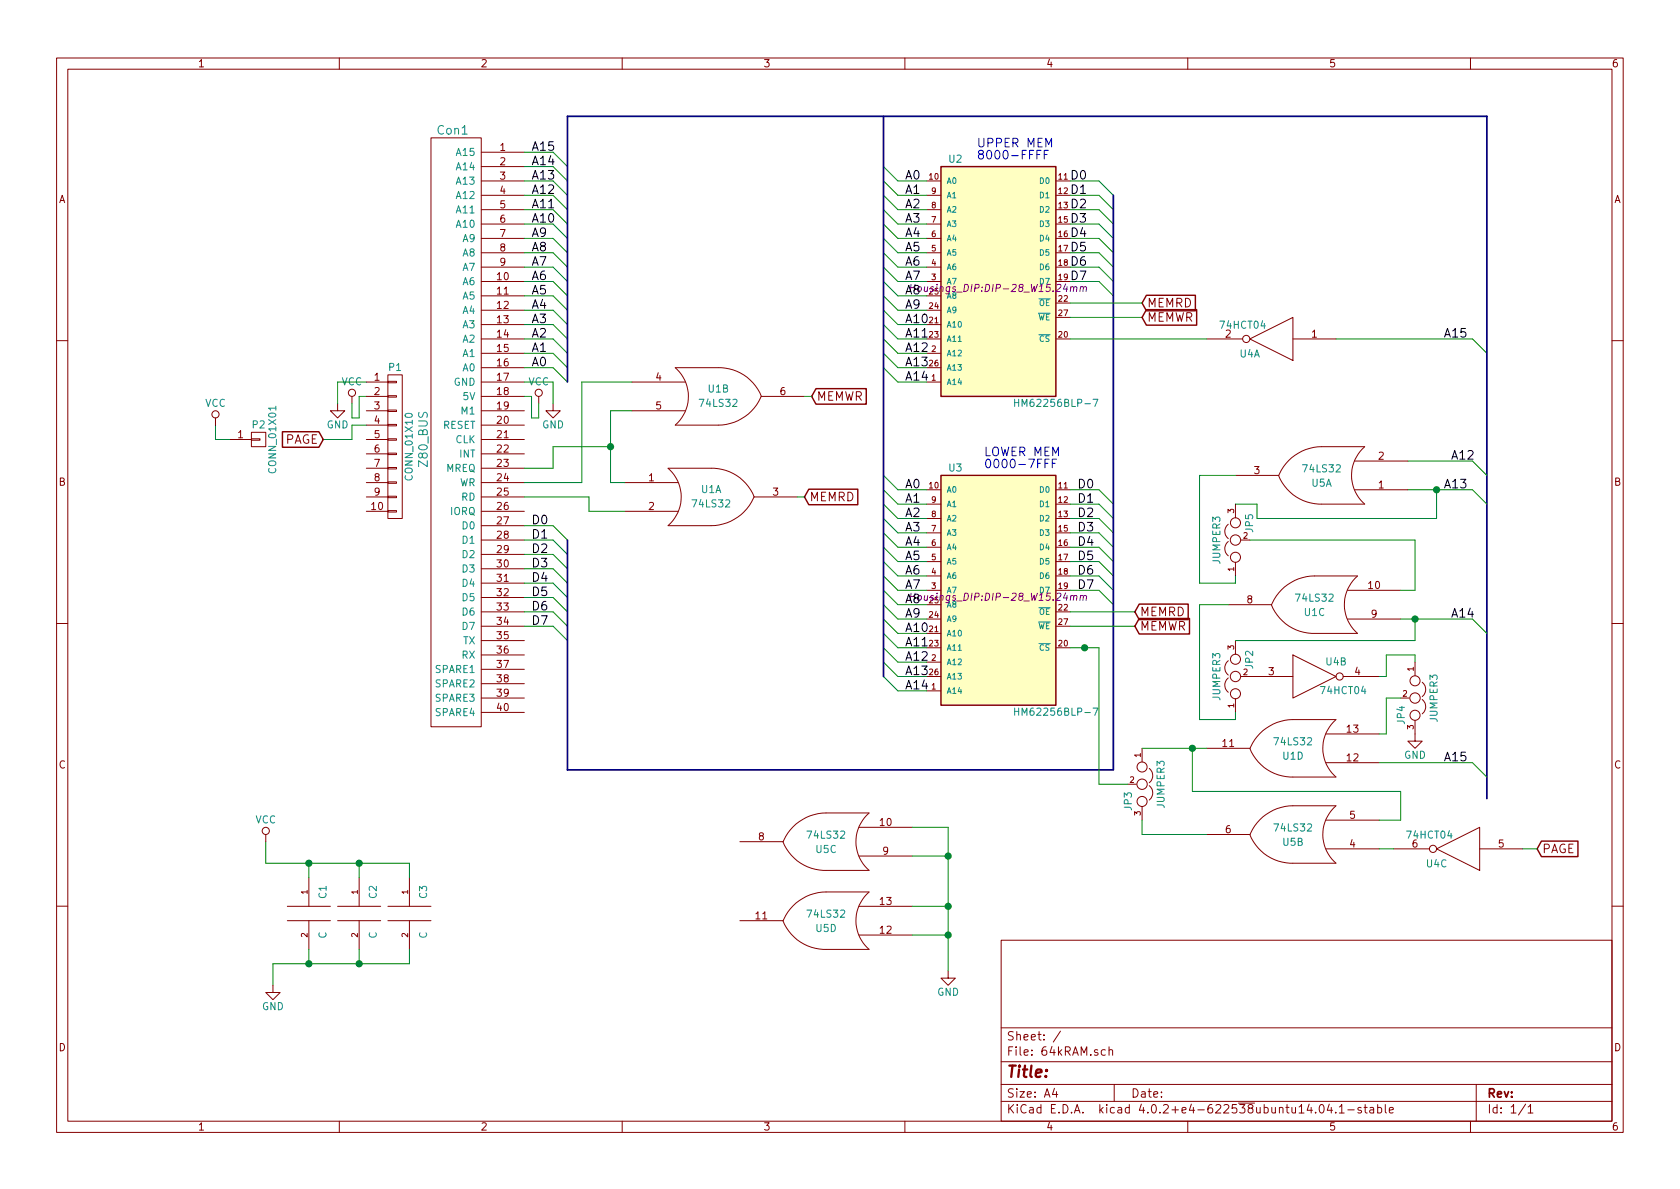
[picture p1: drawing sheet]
<svg xmlns="http://www.w3.org/2000/svg" width="297mm" height="210mm" viewBox="0 0 297 210" stroke-linecap="round" stroke-linejoin="round" font-family="sans-serif">
<g fill="none" stroke="#840000" stroke-width=".18">
<path d="M10 10.3h277v189.9h-277zM12 12.2h273v186.1h-273zM60 10.3v1.9M110 10.3v1.9M160 10.3v1.9M210 10.3v1.9M260 10.3v1.9M76.2 24.4h8.9v104.1h-8.9zM85.1 26.9h7.6M85.1 29.5h7.6M85.1 32h7.6M85.1 34.5h7.6"/>
<path d="M85.1 37.1h7.6M85.1 39.6h7.6M163.8 32h2.6M163.8 34.5h2.6M163.8 37.1h2.6M163.8 39.6h2.6M186.7 32h2.5M186.7 34.5h2.5M186.7 37.1h2.5M186.7 39.6h2.5M85.1 42.2h7.6M85.1 44.7h7.6"/>
<path d="M85.1 47.2h7.6M85.1 49.8h7.6M85.1 52.3h7.6M85.1 54.9h7.6M85.1 57.4h7.6M85.1 59.9h7.6M163.8 42.2h2.6M163.8 44.7h2.6M163.8 47.2h2.6M163.8 54.9h2.6M163.8 57.4h2.6M163.8 59.9h2.6"/>
<path d="M186.7 42.2h2.5M186.7 44.7h2.5M186.7 47.2h2.5M186.7 59.9h2.5M186.7 53.6h2.5M186.7 56.1h2.5M213.4 59.9h6.3M221 59.9l7.6-3.8v7.6zM228.6 59.9h7.6M10 60.2h2M38.1 73.9v1.3M40.6 77.7h3.8"/>
<path d="M44.4 77.6h1.6v.2h-1.6zM44.4 76.4h2.6v2.6h-2.6zM59.7 71.4v1.2h-1.3l1.3 1.3 1.3-1.3h-1.3M62.2 70.1v1.3M64.8 75.2h3.8M64.8 77.7h3.8M64.8 67.6h3.8M64.8 70.1h3.8M64.8 72.6h3.8M68.6 77.6h1.5v.2h-1.5zM68.6 75.1h1.5v.2h-1.5zM68.6 72.5h1.5v.3h-1.5z"/>
<path d="M68.6 70h1.5v.2h-1.5zM68.6 67.4h1.5v.3h-1.5zM68.6 66.3h2.5v25.4h-2.5zM85.1 75.2h7.6M85.1 77.7h7.6M85.1 62.5h7.6M85.1 65h7.6M85.1 67.6h7.6M85.1 70.1h7.6M85.1 72.6h7.6M95.2 70.1v1.3M97.8 71.4v1.2h1.3l-1.3 1.3-1.3-1.3h1.3"/>
<path d="M111.8 67.6h9.4M111.8 72.6h9.4M119.4 65h7.6M119.4 65a6.7 6.7 0 0 1 0 10.2M127 65a8 8 0 0 1 7.6 5.1h7.6M134.6 70.1a8.3 8.3 0 0 1-7.6 5.1h-7.6M163.8 62.5h2.6M163.8 65h2.6M163.8 67.6h2.6M241.3 79a6.7 6.7 0 0 0 0 10.1M241.3 79h-7.6a8.3 8.3 0 0 0-7.6 5.1M285 60.2h2"/>
<path d="M64.8 80.3h3.8M64.8 82.8h3.8M64.8 85.3h3.8M64.8 87.9h3.8M64.8 90.4h3.8M68.6 90.3h1.5v.2h-1.5zM68.6 87.8h1.5v.2h-1.5zM68.6 85.2h1.5v.3h-1.5zM68.6 82.7h1.5v.2h-1.5zM68.6 80.1h1.5v.3h-1.5zM85.1 80.3h7.6M85.1 82.8h7.6"/>
<path d="M85.1 85.3h7.6M85.1 87.9h7.6M85.1 90.4h7.6M85.1 93h7.6M85.1 95.5h7.6M85.1 98h7.6M110.5 85.3h9.4M110.5 90.4h9.4M118.1 82.8h7.6M118.1 82.8a6.7 6.7 0 0 1 0 10.1M125.8 82.8a8 8 0 0 1 7.5 5.1h7.7M133.3 87.9a8.3 8.3 0 0 1-7.6 5.1h-7.6"/>
<path d="M163.8 99.3h2.6M163.8 96.8h2.6M163.8 94.2h2.6M163.8 91.7h2.6M163.8 89.1h2.6M163.8 86.6h2.6M186.7 99.3h2.5M186.7 96.8h2.5M186.7 94.2h2.5M186.7 91.7h2.5M186.7 89.1h2.5M186.7 86.6h2.5"/>
<path d="M217.2 95.8a1.63 1.63 0 0 0 0 2.5M217.2 92.7a1.63 1.63 0 0 0 0 2.5M218.4 84.1h7.7a8 8 0 0 0 7.6 5M218.4 89.1v2.5M218.4 99.4v2.4M233.7 89.1h7.6M239.5 86.6h9.4M239.5 81.5h9.4M10 110.3h2M85.1 100.6h7.6M85.1 103.1h7.6M85.1 105.7h7.6"/>
<path d="M85.1 108.2h7.6M85.1 110.7h7.6M85.1 113.3h7.6M85.1 115.8h7.6M85.1 118.4h7.6M163.8 117.1h2.6M163.8 101.8h2.6M163.8 114.5h2.6M163.8 112h2.6M163.8 109.5h2.6M163.8 119.6h2.6M186.7 108.2h2.5"/>
<path d="M186.7 110.7h2.5M186.7 101.8h2.5M186.7 114.5h2.5M217.2 106.9h7.6a8 8 0 0 0 7.6 5.1M217.2 119.9a1.63 1.63 0 0 0 0 2.5M217.2 116.8a1.63 1.63 0 0 0 0 2.6M218.4 113.3v2.4M221 119.6h7.6M228.6 115.8l7.6 3.8-7.6 3.8zM232.4 112h7.6M237.5 119.6h6.3M238.3 109.5h9.3"/>
<path d="M238.3 104.4h9.3M240 101.9a6.7 6.7 0 0 0 0 10.1M240 101.8h-7.6a8.3 8.3 0 0 0-7.6 5.2M250.2 117.1v2.4M285 110.3h2M85.1 126h7.6M85.1 120.9h7.6M85.1 123.4h7.6M163.8 122.2h2.6M201.9 132.3v2.4M203.2 135.9a1.62 1.62 0 0 1 0 2.5M203.2 138.9a1.62 1.62 0 0 1 0 2.6"/>
<path d="M213.4 132.3h7.6a8 8 0 0 0 7.6 5.1M218.4 123.6v2.4M221 132.4a8.3 8.3 0 0 1 7.6-5.2l7.6 .1a6.7 6.7 0 0 0 0 10.1M228.6 137.4h7.6M234.4 134.9h9.4M234.4 129.8h9.4M250.2 127.4v3.7h1.3l-1.3 1.2-1.3-1.2h1.3M251.5 120.6a1.62 1.62 0 0 1 0 2.6M251.5 123.7a1.62 1.62 0 0 1 0 2.5M47 147.6v1.2M54.6 155.2v5.1M63.5 155.2v5.1"/>
<path d="M72.4 155.2v5.1M130.8 148.8h7.6a8 8 0 0 0 7.6 5.1h7.7M151.9 151.4h9.4M151.9 146.3h9.4M153.6 143.8a6.7 6.7 0 0 0 0 10.1M153.6 157.8a6.7 6.7 0 0 0 0 10.1M153.7 143.8h-7.7a8.3 8.3 0 0 0-7.5 5.1M153.7 157.7h-7.7a8.3 8.3 0 0 0-7.5 5.1M201.9 142.6v2.4M213.4 147.6h7.6a8 8 0 0 0 7.6 5M221 147.6a8.3 8.3 0 0 1 7.6-5.1h7.6a6.7 6.7 0 0 0 0 10.1h-7.6M234.4 150.1h9.4"/>
<path d="M234.4 145h9.4M246.4 150.1h6.3M254 150.1l7.6-3.8v7.6zM261.6 150.1h7.6M10 160.2h2M48.3 174.2v1.3h1.2l-1.2 1.3-1.3-1.3h1.3M50.8 162.8h7.6M50.8 160.3h7.6M54.6 162.8v5.1M59.7 162.8h7.6M59.7 160.3h7.6M63.5 162.8v5.1"/>
<path d="M68.6 162.8h7.6M68.6 160.3h7.6M72.4 162.8v5.1M130.8 162.8h7.6a8 8 0 0 0 7.6 5.1h7.7M151.9 165.3h9.4M151.9 160.3h9.4M167.6 171.7v1.3h1.3l-1.3 1.2-1.2-1.2h1.2M177 166.3h108v32h-108zM285 160.2h2M60 198.3v1.9M110 198.3v1.9M160 198.3v1.9"/>
<path d="M177 194.8h108M177 191.8h108M177 187.8h108M177 181.8h108M186.4 192.5l-.3 1h.9M186.8 193v1M187.5 182.3l-1.3 2M195.4 185.7l-.4-.1-.3 .3 .1 .6 .2 .1 .4-.1M196.1 185.7l.2-.1 .4 .1v.9M196.1 185.1v1.5M197 191.8v3M210 198.3v1.9"/>
<path d="M233.4 195.5l.2-.2a.81 .81 0 0 1 .6 .6 .81 .81 0 0 1-.3 .8l-.1 .1a.79 .79 0 0 1-.4-1.3zM235 195.2l-.3 1.1h.9M235.4 195.8v1M236.2 196.7v.1M236.8 195.8l.4-.5v1.5M236.8 196.8h.9M238.3 196.3h1.1M240.7 195.9a.37 .37 0 0 0-.6 .1l.1 .3 .5 .1v.1l-.2 .3-.4-.1M241.2 195.8h.5M241.4 195.3v1.3l.3 .2M242.2 195.9h.6l.1 .9M242.9 196.2l-.5 .1-.2 .2 .2 .3 .5-.1"/>
<path d="M243.6 195.9l.4-.1 .3 .3-.1 .6h-.6M243.6 195.3v1.5M244.9 195.3v1.3l.2 .2M245.6 196.3l.8-.1-.1-.3-.4-.1-.3 .2 .1 .7h.6M260 198.3v1.9M261 191.8v6.5M269.7 195.2l-1.2 2M270.2 195.8l.4-.5v1.5M270.2 196.8h.8"/>
<circle cx="220.3" cy="59.9" r=".63"/>
<circle cx="38.1" cy="73.3" r=".63"/>
<circle cx="62.2" cy="69.5" r=".63"/>
<circle cx="95.2" cy="69.5" r=".63"/>
<circle cx="218.4" cy="95.5" r=".91"/>
<circle cx="218.4" cy="92.5" r=".89"/>
<circle cx="218.4" cy="98.5" r=".89"/>
<circle cx="218.4" cy="119.6" r=".91"/>
<circle cx="218.4" cy="116.6" r=".89"/>
<circle cx="236.9" cy="119.6" r=".63"/>
<circle cx="201.9" cy="138.7" r=".91"/>
<circle cx="201.9" cy="135.6" r=".89"/>
<circle cx="218.4" cy="122.7" r=".89"/>
<circle cx="250.2" cy="123.4" r=".91"/>
<circle cx="250.2" cy="126.5" r=".89"/>
<circle cx="250.2" cy="120.4" r=".89"/>
<circle cx="47" cy="146.9" r=".63"/>
<circle cx="201.9" cy="141.7" r=".89"/>
<circle cx="253.4" cy="150.1" r=".63"/>
</g>
<g fill="#ffffc2" stroke="#ffffc2" stroke-width=".18">
<path d="M166.4 29.5h20.3v40.6h-20.3z"/>
<path d="M166.4 84.1h20.3v40.6h-20.3z"/>
</g>
<path d="M166.4 29.5h20.3v40.6h-20.3zM202.7 54.8h8.9v2.7h-8.9l-.8-1.4zM202.7 52.2h8.7v2.8h-8.7l-.8-1.4zM49.9 76.3h6.5l.7 1.4-.7 1.4h-6.5zM144.3 68.7h8.9v2.8h-8.9l-.8-1.4zM143 86.5h8.7v2.7h-8.7l-.8-1.3zM166.4 84.1h20.3v40.6h-20.3zM201.4 109.4h8.9v2.7h-8.9l-.7-1.4zM201.4 106.8h8.7v2.8h-8.7l-.7-1.4zM272.5 148.7h6.5v2.8h-6.5l-.7-1.4z" fill="none" stroke="#840000" stroke-width=".25"/>
<path d="M179.4 70.6v1.3M179.4 71.2h.7M193.3 70.6h.8l-.5 1.3M179.4 125.2v1.3M179.4 125.8h.7M193.3 125.2h.8l-.5 1.3" fill="none" stroke="#008484" stroke-width=".18"/>
<path d="M189.9 50.9l.2-.2h.2l.1 .2-.1 .7M191 50.8l.2-.1 .3 .1v.8M191.1 50.7l-.2 .9M191.6 50.9l.2-.2h.2l.1 .2-.1 .7M189.9 105.5l.2-.2h.2l.1 .2-.1 .7M191 105.4l.2-.1 .3 .1v.8M191.1 105.3l-.2 .9M191.6 105.5l.2-.2h.2l.1 .2-.1 .7" fill="none" stroke="#840084" stroke-width=".18"/>
<g fill="none" stroke="#008400" stroke-width=".18">
<path d="M92.7 26.9h5.1l2.5 2.6M92.7 29.5h5.1l2.5 2.5M92.7 32h5.1l2.5 2.5M92.7 34.5h5.1l2.5 2.6M92.7 37.1h5.1l2.5 2.5M92.7 39.6h5.1l2.5 2.6M156.2 29.5l2.5 2.5h5.1M156.2 32l2.5 2.5h5.1M156.2 34.5l2.5 2.6h5.1M156.2 37.1l2.5 2.5h5.1M156.2 39.6l2.5 2.6h5.1M189.2 32h5.1l2.5 2.5"/>
<path d="M189.2 34.5h5.1l2.5 2.6M189.2 37.1h5.1l2.5 2.5M189.2 39.6h5.1l2.5 2.6M92.7 42.2h5.1l2.5 2.5M92.7 44.7h5.1l2.5 2.5M92.7 47.2h5.1l2.5 2.6M92.7 49.8h5.1l2.5 2.5M92.7 52.3h5.1l2.5 2.6M92.7 54.9h5.1l2.5 2.5M92.7 57.4h5.1l2.5 2.5M92.7 59.9h5.1l2.5 2.6M156.2 42.2l2.5 2.5h5.1"/>
<path d="M156.2 44.7l2.5 2.5h5.1M156.2 47.2l2.5 2.6h5.1M156.2 49.8l2.5 2.5h5.1M156.2 52.3l2.5 2.6h5.1M156.2 54.9l2.5 2.5h5.1M156.2 57.4l2.5 2.5h5.1M156.2 59.9l2.5 2.6h5.1M189.2 42.2h5.1l2.5 2.5M189.2 44.7h5.1l2.5 2.5M189.2 47.2h5.1l2.5 2.6M189.2 49.8h5.1l2.5 2.5M189.2 59.9h24.2"/>
<path d="M189.2 56.1h12.7M189.2 53.6h12.7M236.2 59.9h24.1l2.6 2.6M38.1 75.2v2.5h2.5M64.8 67.6h-5.1v3.8M64.8 70.1h-1.3v3.8h-1.3v-2.5M64.8 75.2h-2.6v2.5h-5.1M92.7 62.5h5.1l2.5 2.5M92.7 65h5.1l2.5 2.6M92.7 67.6h5.1v3.8M92.7 70.1h1.3v3.8h1.2v-2.5M107.9 79h-10.1v3.8h-5.1"/>
<path d="M111.8 67.6h-8.9v17.7h-10.2M111.8 72.6h-3.9v12.7h2.6M142.2 70.1h1.3M156.2 62.5l2.5 2.5h5.1M156.2 65l2.5 2.6h5.1M92.7 93h5.1l2.5 2.5M92.7 95.5h5.1l2.5 2.5M92.7 98h5.1l2.5 2.6M92.7 87.9h11.4v2.5h6.4M141 87.9h1.2M156.2 84.1l2.5 2.5h5.1M156.2 86.6l2.5 2.5h5.1"/>
<path d="M156.2 89.1l2.5 2.6h5.1M156.2 91.7l2.5 2.5h5.1M156.2 94.2l2.5 2.6h5.1M156.2 96.8l2.5 2.5h5.1M156.2 99.3l2.5 2.5h5.1M189.2 86.6h5.1l2.5 2.5M189.2 89.1h5.1l2.5 2.6M189.2 91.7h5.1l2.5 2.5M189.2 94.2h5.1l2.5 2.6M189.2 96.8h5.1l2.5 2.5M189.2 99.3h5.1l2.5 2.5M218.4 84.1h-6.3v19h6.3v-1.3"/>
<path d="M221 95.5h29.2v8.9h-2.6M248.9 86.6h11.4l2.6 2.5M248.9 81.5h11.4l2.6 2.6M254 86.6v5.1h-31.8v-2.6h-3.8M92.7 100.6h5.1l2.5 2.5M92.7 103.1h5.1l2.5 2.6M92.7 105.7h5.1l2.5 2.5M92.7 108.2h5.1l2.5 2.5M92.7 110.7h5.1l2.5 2.6M156.2 101.8l2.5 2.6h5.1M156.2 104.4l2.5 2.5h5.1M156.2 106.9l2.5 2.6h5.1"/>
<path d="M156.2 109.5l2.5 2.5h5.1M156.2 112l2.5 2.5h5.1M156.2 114.5l2.5 2.6h5.1M156.2 117.1l2.5 2.5h5.1M156.2 119.6l2.5 2.6h5.1M189.2 108.2h11.5M189.2 110.7h11.5M189.2 101.8h5.1l2.5 2.6M189.2 104.4h5.1l2.5 2.5M189.2 114.5h5.1v24.2h5.1M217.2 106.9h-5.1v20.3h6.3v-1.2M247.6 109.5h12.7l2.6 2.5"/>
<path d="M250.2 117.1v-1.3h-5.1v3.8h-1.3M250.2 109.5v3.8h-31.8M201.9 132.3h11.5M210.8 132.3v7.6h36.8v5.1h-3.8M243.8 134.9h16.5l2.6 2.5M247.6 123.4h-2.5v6.4h-1.3M47 148.8v3.8h25.4v2.6M54.6 152.6v2.6M63.5 152.6v2.6M161.3 146.3h6.3v25.4M161.3 151.4h6.3M201.9 145v2.6h11.5"/>
<path d="M243.8 150.1h2.6M269.2 150.1h2.6M54.6 167.9v2.5M63.5 167.9v2.5M72.4 167.9v2.5h-24.1v3.8M161.3 160.3h6.3M161.3 165.3h6.3"/>
</g>
<path d="M156.2 20.6v99M196.8 34.5v101.6h-96.5v-40.6M100.3 67.6v-47h162.6v120.6" fill="none" stroke="#000084" stroke-width=".3"/>
<g fill="#008400" stroke="#008400" stroke-width=".25">
<circle cx="108" cy="79" r=".51"/>
<circle cx="191.8" cy="114.5" r=".51"/>
<circle cx="167.6" cy="151.4" r=".51"/>
<circle cx="167.6" cy="160.3" r=".51"/>
<circle cx="167.6" cy="165.3" r=".51"/>
<circle cx="54.6" cy="152.6" r=".51"/>
<circle cx="63.5" cy="152.6" r=".51"/>
<circle cx="54.6" cy="170.4" r=".51"/>
<circle cx="63.5" cy="170.4" r=".51"/>
<circle cx="210.8" cy="132.3" r=".51"/>
<circle cx="250.2" cy="109.5" r=".51"/>
<circle cx="254" cy="86.6" r=".51"/>
</g>
<path d="M184.1 26.6h-.8v1.5M184.6 27.3h.5M185.4 26.6h-.8v1.5M184.8 81.9h.5M185.5 81.2h-.7v1.5M186.1 81.9h.5M186.8 81.2h-.7v1.5" fill="none" stroke="#0000c2" stroke-width=".18"/>
<text font-size="2.8" fill="#840000" x="178" y="190.5">Title:</text>
<g font-size="2.1" fill="#008484">
<text x="77.4" y="23.8">Con1</text>
<text x="75.6" y="82.3" transform="rotate(-90 75.6 82.3)">Z80_BUS</text>
</g>
<g font-size="2.1">
<text x="94" y="26.7">A15</text>
<text x="94" y="29.2">A14</text>
<text x="94" y="31.7">A13</text>
<text x="94" y="34.3">A12</text>
<text x="160" y="31.7">A0</text>
<text x="160" y="34.3">A1</text>
<text x="189.2" y="31.7">D0</text>
<text x="189.2" y="34.3">D1</text>
<text x="94" y="36.8">A11</text>
<text x="94" y="39.4">A10</text>
<text x="94" y="41.9">A9</text>
<text x="160" y="36.8">A2</text>
<text x="160" y="39.4">A3</text>
<text x="160" y="41.9">A4</text>
<text x="189.2" y="36.8">D2</text>
<text x="189.2" y="39.4">D3</text>
<text x="189.2" y="41.9">D4</text>
<text x="94" y="44.4">A8</text>
<text x="94" y="47">A7</text>
<text x="160" y="44.4">A5</text>
<text x="160" y="47">A6</text>
<text x="189.2" y="44.4">D5</text>
<text x="189.2" y="47">D6</text>
<text x="94" y="49.5">A6</text>
<text x="94" y="52.1">A5</text>
<text x="160" y="49.5">A7</text>
<text x="160" y="52.1">A8</text>
<text x="189.2" y="49.5">D7</text>
<text x="94" y="54.6">A4</text>
<text x="94" y="57.1">A3</text>
<text x="94" y="59.7">A2</text>
<text x="160" y="54.6">A9</text>
<text x="160" y="57.1">A10</text>
<text x="160" y="59.7">A11</text>
<text x="255.3" y="59.7">A15</text>
<text x="94" y="62.2">A1</text>
<text x="94" y="64.8">A0</text>
<text x="160" y="62.2">A12</text>
<text x="160" y="64.8">A13</text>
<text x="160" y="67.3">A14</text>
<text x="256.5" y="81.3">A12</text>
<text x="160" y="86.4">A0</text>
<text x="160" y="88.9">A1</text>
<text x="190.5" y="86.4">D0</text>
<text x="190.5" y="88.9">D1</text>
<text x="255.3" y="86.4">A13</text>
<text x="94" y="92.7">D0</text>
<text x="94" y="95.2">D1</text>
<text x="160" y="91.4">A2</text>
<text x="160" y="94">A3</text>
<text x="190.5" y="91.4">D2</text>
<text x="190.5" y="94">D3</text>
<text x="94" y="97.8">D2</text>
<text x="94" y="100.3">D3</text>
<text x="160" y="96.5">A4</text>
<text x="160" y="99.1">A5</text>
<text x="160" y="101.6">A6</text>
<text x="190.5" y="96.5">D4</text>
<text x="190.5" y="99.1">D5</text>
<text x="190.5" y="101.6">D6</text>
<text x="94" y="102.9">D4</text>
<text x="94" y="105.4">D5</text>
<text x="94" y="107.9">D6</text>
<text x="160" y="104.1">A7</text>
<text x="160" y="106.7">A8</text>
<text x="190.5" y="104.1">D7</text>
<text x="94" y="110.5">D7</text>
<text x="160" y="109.2">A9</text>
<text x="160" y="111.8">A10</text>
<text x="256.5" y="109.2">A14</text>
<text x="160" y="114.3">A11</text>
<text x="160" y="116.8">A12</text>
<text x="160" y="119.4">A13</text>
<text x="160" y="121.9">A14</text>
<text x="255.3" y="134.6">A15</text>
</g>
<g font-size="2.1" fill="#0000c2">
<text x="172.7" y="26.1">UPPER MEM</text>
<text x="172.7" y="28.2">8000-FFFF</text>
<text x="174" y="80.7">LOWER MEM</text>
<text x="174" y="82.8">0000-7FFF</text>
</g>
<g font-size="2.1" fill="#840000">
<text x="202.8" y="56.9">MEMWR</text>
<text x="202.8" y="54.4">MEMRD</text>
<text x="144.4" y="70.9">MEMWR</text>
<text x="50.2" y="78.5">PAGE</text>
<text x="143.2" y="88.6">MEMRD</text>
<text x="201.6" y="111.5">MEMWR</text>
<text x="201.6" y="109">MEMRD</text>
<text x="272.7" y="150.9">PAGE</text>
<text x="178" y="184">Sheet: /</text>
<text x="178" y="186.7">File: 64kRAM.sch</text>
<text x="178" y="196.9">KiCad E.D.A. kicad 4.0.2+e4-622538ubuntu14.04.1-stable</text>
<text x="178" y="194.1">Size: A4</text>
<text x="200" y="194.1">Date:</text>
<text x="263" y="194.1">Rev:</text>
<text x="263" y="196.9">Id: 1/1</text>
</g>
<g font-size="1.8" fill="#840000">
<text x="35" y="11.9">1</text>
<text x="85" y="11.9">2</text>
<text x="135" y="11.9">3</text>
<text x="185" y="11.9">4</text>
<text x="235" y="11.9">5</text>
<text x="285" y="11.9">6</text>
<text x="88.4" y="26.7">1</text>
<text x="88.4" y="29.2">2</text>
<text x="10.4" y="35.9">A</text>
<text x="88.4" y="31.7">3</text>
<text x="88.4" y="34.3">4</text>
<text x="285.4" y="35.9">A</text>
<text x="88.4" y="36.8">5</text>
<text x="88.4" y="39.4">6</text>
<text x="88.4" y="41.9">7</text>
<text x="88.4" y="44.4">8</text>
<text x="88.4" y="47">9</text>
<text x="87.9" y="49.5">10</text>
<text x="87.9" y="52.1">11</text>
<text x="87.9" y="54.6">12</text>
<text x="87.9" y="57.1">13</text>
<text x="87.9" y="59.7">14</text>
<text x="216.7" y="59.7">2</text>
<text x="231.9" y="59.7">1</text>
<text x="87.9" y="62.2">15</text>
<text x="87.9" y="64.8">16</text>
<text x="66.2" y="67.3">1</text>
<text x="66.2" y="69.8">2</text>
<text x="87.9" y="67.3">17</text>
<text x="87.9" y="69.8">18</text>
<text x="116" y="67.3">4</text>
<text x="137.9" y="69.8">6</text>
<text x="42.1" y="77.5">1</text>
<text x="66.2" y="72.4">3</text>
<text x="66.2" y="74.9">4</text>
<text x="66.2" y="77.5">5</text>
<text x="87.9" y="74.9">20</text>
<text x="87.9" y="77.5">21</text>
<text x="87.9" y="72.4">19</text>
<text x="116" y="72.4">5</text>
<text x="66.2" y="80">6</text>
<text x="66.2" y="82.5">7</text>
<text x="87.9" y="80">22</text>
<text x="87.9" y="82.5">23</text>
<text x="221.8" y="83.8">3</text>
<text x="243.7" y="81.3">2</text>
<text x="10.4" y="85.9">B</text>
<text x="66.2" y="85.1">8</text>
<text x="66.2" y="87.6">9</text>
<text x="87.9" y="85.1">24</text>
<text x="87.9" y="87.6">25</text>
<text x="114.7" y="85.1">1</text>
<text x="136.7" y="87.6">3</text>
<text x="243.7" y="86.4">1</text>
<text x="285.4" y="85.9">B</text>
<text x="65.7" y="90.2">10</text>
<text x="87.9" y="90.2">26</text>
<text x="87.9" y="92.7">27</text>
<text x="87.9" y="95.2">28</text>
<text x="114.7" y="90.2">2</text>
<text x="87.9" y="100.3">30</text>
<text x="87.9" y="97.8">29</text>
<text x="87.9" y="102.9">31</text>
<text x="87.9" y="105.4">32</text>
<text x="87.9" y="107.9">33</text>
<text x="220.5" y="106.7">8</text>
<text x="242" y="104.1">10</text>
<text x="87.9" y="110.5">34</text>
<text x="87.9" y="113">35</text>
<text x="242.5" y="109.2">9</text>
<text x="87.9" y="115.6">36</text>
<text x="87.9" y="118.1">37</text>
<text x="224.3" y="119.4">3</text>
<text x="239.5" y="119.4">4</text>
<text x="87.9" y="125.7">40</text>
<text x="87.9" y="120.6">38</text>
<text x="87.9" y="123.2">39</text>
<text x="238.2" y="129.5">13</text>
<text x="10.4" y="135.9">C</text>
<text x="216.2" y="132.1">11</text>
<text x="238.2" y="134.6">12</text>
<text x="285.4" y="135.9">C</text>
<text x="134.1" y="148.6">8</text>
<text x="155.6" y="146">10</text>
<text x="216.7" y="147.3">6</text>
<text x="238.7" y="149.9">4</text>
<text x="238.7" y="144.8">5</text>
<text x="249.7" y="149.9">6</text>
<text x="264.9" y="149.9">5</text>
<text x="156.1" y="151.1">9</text>
<text x="155.6" y="160">13</text>
<text x="133.7" y="162.6">11</text>
<text x="155.6" y="165.1">12</text>
<text x="10.4" y="185.9">D</text>
<text x="285.4" y="185.9">D</text>
<text x="35" y="199.9">1</text>
<text x="85" y="199.9">2</text>
<text x="135" y="199.9">3</text>
<text x="185" y="199.9">4</text>
<text x="235" y="199.9">5</text>
<text x="285" y="199.9">6</text>
</g>
<g font-size="1.8" fill="#008484">
<text x="80.8" y="27.6">A15</text>
<text x="167.8" y="28.7">U2</text>
<text x="80.8" y="30.1">A14</text>
<text x="80.8" y="32.6">A13</text>
<text x="80.8" y="35.2">A12</text>
<text x="80.8" y="37.7">A11</text>
<text x="80.8" y="40.3">A10</text>
<text x="81.8" y="42.8">A9</text>
<text x="81.8" y="45.3">A8</text>
<text x="81.8" y="47.9">A7</text>
<text x="81.8" y="50.4">A6</text>
<text x="81.8" y="53">A5</text>
<text x="81.8" y="55.5">A4</text>
<text x="81.8" y="58">A3</text>
<text x="215.9" y="58.1">74HCT04</text>
<text x="68.8" y="65.6">P1</text>
<text x="81.8" y="60.6">A2</text>
<text x="81.8" y="63.1">A1</text>
<text x="81.8" y="65.7">A0</text>
<text x="219.2" y="63.2">U4A</text>
<text x="36.2" y="71.9">VCC</text>
<text x="60.4" y="68.1">VCC</text>
<text x="80.1" y="68.2">GND</text>
<text x="81.9" y="70.7">5V</text>
<text x="93.4" y="68.1">VCC</text>
<text x="123.9" y="71.9">74LS32</text>
<text x="125.2" y="69.4">U1B</text>
<text x="180.3" y="71.9">HM62256BLP-7</text>
<text x="44.7" y="75.7">P2</text>
<text x="57.7" y="75.7">GND</text>
<text x="78.2" y="75.8">RESET</text>
<text x="81.6" y="73.3">M1</text>
<text x="95.8" y="75.7">GND</text>
<text x="48.8" y="83.4" transform="rotate(-90 48.8 83.4)">CONN_01X01</text>
<text x="78.8" y="83.4">MREQ</text>
<text x="80.4" y="78.4">CLK</text>
<text x="81.2" y="80.9">INT</text>
<text x="167.8" y="83.4">U3</text>
<text x="230.6" y="83.5">74LS32</text>
<text x="72.9" y="84.6" transform="rotate(-90 72.9 84.6)">CONN_01X10</text>
<text x="81.1" y="86">WR</text>
<text x="81.5" y="88.5">RD</text>
<text x="122.6" y="89.7">74LS32</text>
<text x="124" y="87.2">U1A</text>
<text x="231.9" y="86">U5A</text>
<text x="79.6" y="91.1">IORQ</text>
<text x="81.8" y="93.6">D0</text>
<text x="221.5" y="94.1" transform="rotate(-90 221.5 94.1)">JP5</text>
<text x="81.8" y="101.2">D3</text>
<text x="81.8" y="96.1">D1</text>
<text x="81.8" y="98.7">D2</text>
<text x="215.7" y="99.7" transform="rotate(-90 215.7 99.7)">JUMPER3</text>
<text x="81.8" y="103.8">D4</text>
<text x="81.8" y="106.3">D5</text>
<text x="229.3" y="106.4">74LS32</text>
<text x="81.8" y="108.8">D6</text>
<text x="81.8" y="111.4">D7</text>
<text x="81.8" y="113.9">TX</text>
<text x="230.7" y="108.9">U1C</text>
<text x="77" y="119">SPARE1</text>
<text x="81.6" y="116.5">RX</text>
<text x="221.5" y="118.2" transform="rotate(-90 221.5 118.2)">JP2</text>
<text x="234.5" y="117.6">U4B</text>
<text x="77" y="121.5">SPARE2</text>
<text x="77" y="124.1">SPARE3</text>
<text x="215.7" y="123.8" transform="rotate(-90 215.7 123.8)">JUMPER3</text>
<text x="233.7" y="122.7">74HCT04</text>
<text x="77" y="126.6">SPARE4</text>
<text x="180.3" y="126.5">HM62256BLP-7</text>
<text x="225.5" y="131.8">74LS32</text>
<text x="248.4" y="128" transform="rotate(-90 248.4 128)">JP4</text>
<text x="254.2" y="127.6" transform="rotate(-90 254.2 127.6)">JUMPER3</text>
<text x="226.8" y="134.3">U1D</text>
<text x="248.2" y="134.2">GND</text>
<text x="200.1" y="143.3" transform="rotate(-90 200.1 143.3)">JP3</text>
<text x="205.9" y="142.8" transform="rotate(-90 205.9 142.8)">JUMPER3</text>
<text x="45.1" y="145.6">VCC</text>
<text x="143" y="148.3">74LS32</text>
<text x="225.5" y="147">74LS32</text>
<text x="226.8" y="149.5">U5B</text>
<text x="248.9" y="148.3">74HCT04</text>
<text x="144.3" y="150.8">U5C</text>
<text x="252.2" y="153.4">U4C</text>
<text x="57.7" y="158.8" transform="rotate(-90 57.7 158.8)">C1</text>
<text x="66.6" y="158.8" transform="rotate(-90 66.6 158.8)">C2</text>
<text x="75.5" y="158.8" transform="rotate(-90 75.5 158.8)">C3</text>
<text x="57.7" y="166" transform="rotate(-90 57.7 166)">C</text>
<text x="66.6" y="166" transform="rotate(-90 66.6 166)">C</text>
<text x="75.5" y="166" transform="rotate(-90 75.5 166)">C</text>
<text x="143" y="162.2">74LS32</text>
<text x="144.3" y="164.8">U5D</text>
<text x="46.3" y="178.6">GND</text>
<text x="165.7" y="176.1">GND</text>
</g>
<g font-size="1.8" fill="#840084">
<text x="162.4" y="51.6">Housings_DIP:DIP-28_W15.24mm</text>
<text x="162.4" y="106.2">Housings_DIP:DIP-28_W15.24mm</text>
</g>
<g font-size="1.4" fill="#840000">
<text x="164.3" y="31.7">10</text>
<text x="164.7" y="34.3">9</text>
<text x="187.2" y="31.7">11</text>
<text x="187.2" y="34.3">12</text>
<text x="164.7" y="41.9">6</text>
<text x="164.7" y="39.4">7</text>
<text x="164.7" y="36.8">8</text>
<text x="187.2" y="36.8">13</text>
<text x="187.2" y="39.4">15</text>
<text x="187.2" y="41.9">16</text>
<text x="164.7" y="47">4</text>
<text x="164.7" y="44.4">5</text>
<text x="187.2" y="44.4">17</text>
<text x="187.2" y="47">18</text>
<text x="164.7" y="49.5">3</text>
<text x="187.2" y="53.3">22</text>
<text x="187.2" y="49.5">19</text>
<text x="164.3" y="57.1">21</text>
<text x="164.3" y="59.7">23</text>
<text x="164.3" y="54.6">24</text>
<text x="187.2" y="59.7">20</text>
<text x="187.2" y="55.9">27</text>
<text x="164.3" y="64.8">26</text>
<text x="164.7" y="62.2">2</text>
<text x="164.7" y="67.3">1</text>
<text x="164.3" y="86.4">10</text>
<text x="164.7" y="88.9">9</text>
<text x="187.2" y="86.4">11</text>
<text x="187.2" y="88.9">12</text>
<text x="164.7" y="94">7</text>
<text x="164.7" y="91.4">8</text>
<text x="187.2" y="91.4">13</text>
<text x="187.2" y="94">15</text>
<text x="218.2" y="90.7" transform="rotate(-90 218.2 90.7)">3</text>
<text x="219.8" y="95.2">2</text>
<text x="164.7" y="101.6">4</text>
<text x="164.7" y="99.1">5</text>
<text x="164.7" y="96.5">6</text>
<text x="187.2" y="96.5">16</text>
<text x="187.2" y="99.1">17</text>
<text x="187.2" y="101.6">18</text>
<text x="218.2" y="101" transform="rotate(-90 218.2 101)">1</text>
<text x="164.7" y="104.1">3</text>
<text x="187.2" y="107.9">22</text>
<text x="187.2" y="104.1">19</text>
<text x="164.3" y="111.8">21</text>
<text x="164.3" y="109.2">24</text>
<text x="187.2" y="110.5">27</text>
<text x="164.3" y="114.3">23</text>
<text x="164.3" y="119.4">26</text>
<text x="164.7" y="116.8">2</text>
<text x="187.2" y="114.3">20</text>
<text x="218.2" y="114.9" transform="rotate(-90 218.2 114.9)">3</text>
<text x="219.8" y="119.4">2</text>
<text x="249.9" y="118.7" transform="rotate(-90 249.9 118.7)">1</text>
<text x="164.7" y="121.9">1</text>
<text x="218.2" y="125.1" transform="rotate(-90 218.2 125.1)">1</text>
<text x="248" y="123.2">2</text>
<text x="249.9" y="129" transform="rotate(-90 249.9 129)">3</text>
<text x="201.7" y="133.9" transform="rotate(-90 201.7 133.9)">1</text>
<text x="199.8" y="138.4">2</text>
<text x="201.7" y="144.2" transform="rotate(-90 201.7 144.2)">3</text>
<text x="54.4" y="158.1" transform="rotate(-90 54.4 158.1)">1</text>
<text x="63.2" y="158.1" transform="rotate(-90 63.2 158.1)">1</text>
<text x="72.1" y="158.1" transform="rotate(-90 72.1 158.1)">1</text>
<text x="54.4" y="165.7" transform="rotate(-90 54.4 165.7)">2</text>
<text x="63.2" y="165.7" transform="rotate(-90 63.2 165.7)">2</text>
<text x="72.1" y="165.7" transform="rotate(-90 72.1 165.7)">2</text>
</g>
<g font-size="1.4" fill="#008484">
<text x="167.4" y="35">A1</text>
<text x="167.4" y="32.5">A0</text>
<text x="183.9" y="32.5">D0</text>
<text x="183.9" y="35">D1</text>
<text x="167.4" y="40.1">A3</text>
<text x="167.4" y="37.6">A2</text>
<text x="183.9" y="37.6">D2</text>
<text x="183.9" y="40.1">D3</text>
<text x="167.4" y="47.7">A6</text>
<text x="167.4" y="45.2">A5</text>
<text x="167.4" y="42.7">A4</text>
<text x="183.9" y="42.7">D4</text>
<text x="183.9" y="45.2">D5</text>
<text x="183.9" y="47.7">D6</text>
<text x="167.4" y="50.3">A7</text>
<text x="167.4" y="52.8">A8</text>
<text x="183.9" y="50.3">D7</text>
<text x="167.4" y="57.9">A10</text>
<text x="167.4" y="55.4">A9</text>
<text x="183.4" y="56.6">WE</text>
<text x="183.6" y="54.1">OE</text>
<text x="167.4" y="63">A12</text>
<text x="167.4" y="60.4">A11</text>
<text x="167.4" y="65.5">A13</text>
<text x="183.7" y="60.4">CS</text>
<text x="167.4" y="68.1">A14</text>
<text x="167.4" y="89.7">A1</text>
<text x="167.4" y="87.1">A0</text>
<text x="183.9" y="87.1">D0</text>
<text x="183.9" y="89.7">D1</text>
<text x="167.4" y="94.7">A3</text>
<text x="167.4" y="92.2">A2</text>
<text x="183.9" y="92.2">D2</text>
<text x="183.9" y="94.7">D3</text>
<text x="167.4" y="99.8">A5</text>
<text x="167.4" y="97.3">A4</text>
<text x="183.9" y="97.3">D4</text>
<text x="183.9" y="99.8">D5</text>
<text x="167.4" y="104.9">A7</text>
<text x="167.4" y="102.4">A6</text>
<text x="167.4" y="107.4">A8</text>
<text x="183.9" y="102.4">D6</text>
<text x="183.9" y="104.9">D7</text>
<text x="167.4" y="112.5">A10</text>
<text x="167.4" y="110">A9</text>
<text x="183.4" y="111.2">WE</text>
<text x="183.6" y="108.7">OE</text>
<text x="167.4" y="117.6">A12</text>
<text x="167.4" y="115.1">A11</text>
<text x="183.7" y="115.1">CS</text>
<text x="167.4" y="122.7">A14</text>
<text x="167.4" y="120.1">A13</text>
</g>
<g font-size="1.4" fill="#840084">
<text x="164.3" y="52.1">25</text>
<text x="164.3" y="106.7">25</text>
</g>
</svg>
